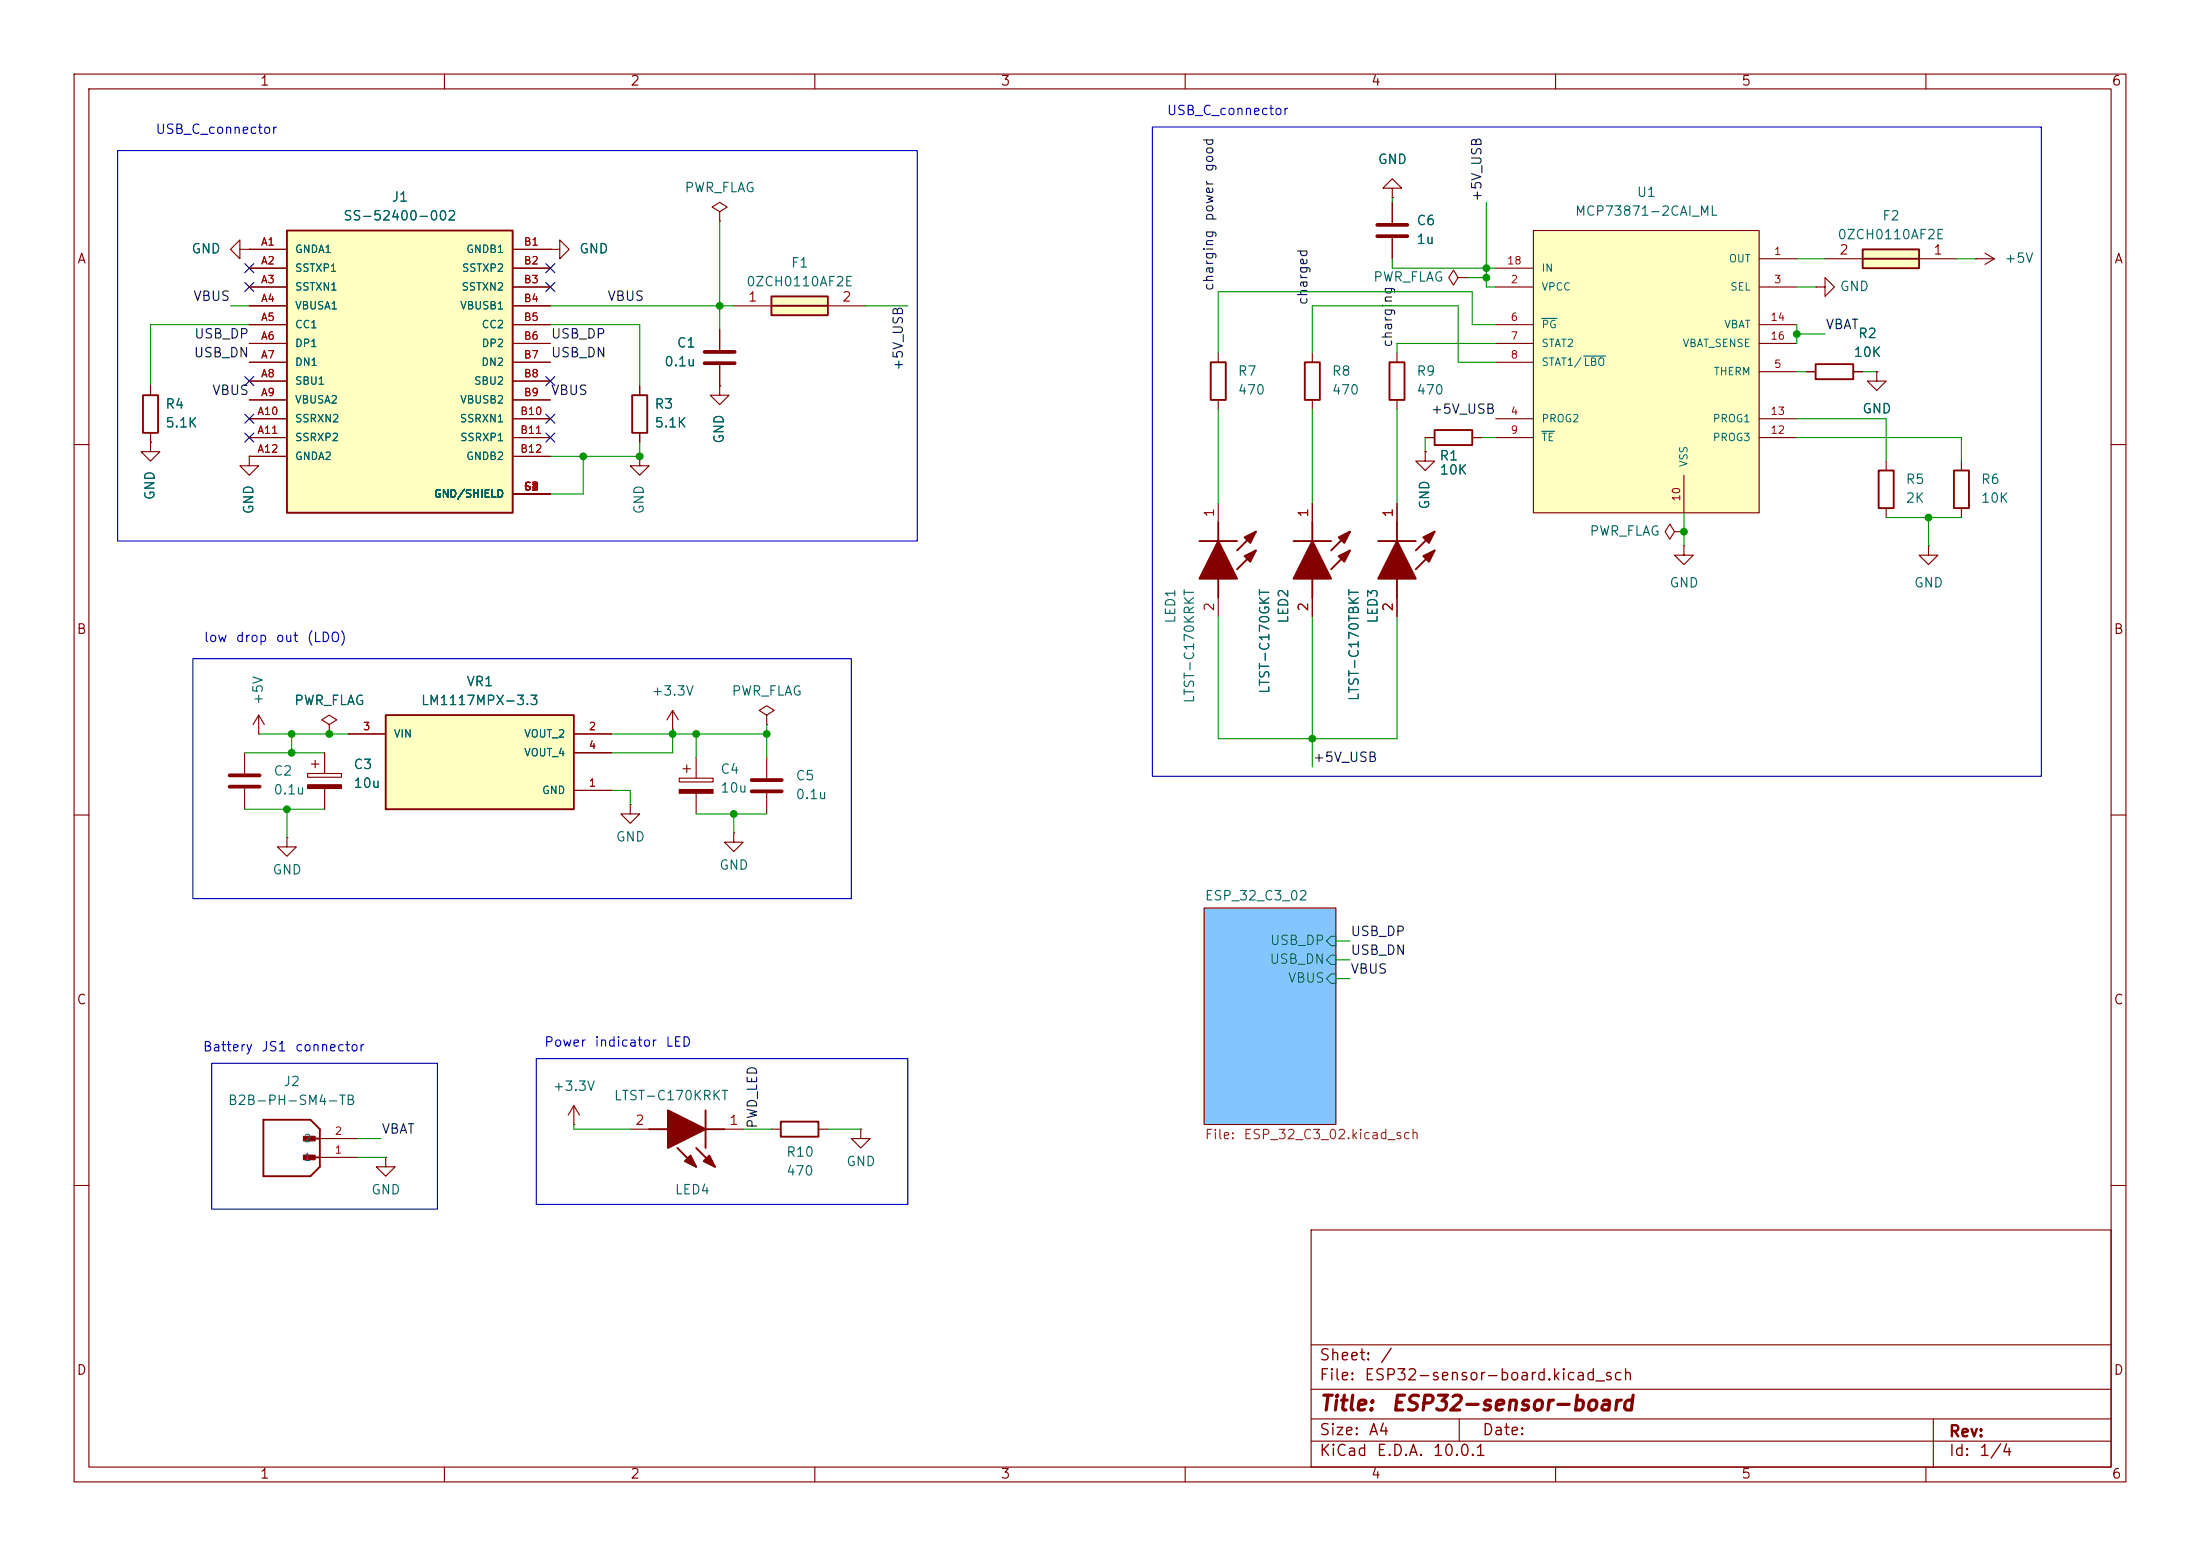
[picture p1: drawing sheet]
<svg xmlns="http://www.w3.org/2000/svg" width="297mm" height="210mm" viewBox="0 0 297 210" stroke-linecap="round" stroke-linejoin="round" font-family="sans-serif">
<g fill="none" stroke="#840000" stroke-width=".15">
<path d="M10 10h277v190h-277zM12 12h273v186h-273zM60 10v2M110 10v2M160 10v2M210 10v2M260 10v2M10 60h2M254.6 62.2v1.3M254.6 68.6v1.3M285 60h2M10 110h2"/>
<path d="M285 110h2M162.6 122.6h17.7v29.2h-17.7zM10 160h2M177 166h108v32h-108zM285 160h2M60 198v2M110 198v2M160 198v2M177 194.5h108M177 191.5h108M177 187.5h108M177 181.5h108"/>
<path d="M197 191.5v3M210 198v2M260 198v2M261 191.5v6.5"/>
</g>
<path d="M162.6 122.6h17.7v29.2h-17.7z" fill="#81c6ff" stroke="#81c6ff" stroke-width=".14"/>
<path d="M179.7 126.4h.6v1.2h-.6l-.6-.6zM179.7 128.9h.6v1.3h-.6l-.6-.7zM179.7 131.4h.6v1.3h-.6l-.6-.6z" fill="none" stroke="#006464" stroke-width=".15"/>
<path d="M253.6 63.5h2.1v5.1h-2.1z" fill="none" stroke="#840000" stroke-width=".25"/>
<path d="M207 31.1h30.5v38.1h-30.5z" fill="#ffffc2"/>
<g fill="none" stroke="#840000" stroke-width=".15">
<path d="M74.3 33.7h1.3v-1.3l1.2 1.3-1.2 1.2v-1.2M74.3 33.7h.1M201.9 38.7h5.1M201.9 36.2h5.1M207 31.1h30.5v38.1h-30.5zM237.5 38.7h5.1M237.5 34.9h5.1M201.9 56.5h5.1M201.9 43.8h5.1M201.9 46.4h5.1M201.9 48.9h5.1M201.9 59.1h5.1"/>
<path d="M237.5 56.5h5.1M237.5 50.2h5.1M237.5 43.8h5.1M237.5 46.4h5.1M237.5 59.1h5.1M226.1 71.8l-.7-1.1-.6 1.1 .6 1 .7-1h1.2M227.3 71.8h.1M227.3 73.7v1.2h1.3l-1.3 1.3-1.2-1.3h1.2M227.3 73.7h.1M227.3 64.1v5.1M90.8 98.4h.1M90.8 95.9l-.8 1.3"/>
<path d="M90.8 95.9l.8 1.3M90.8 95.9v2.5M103.5 96.5l1-.6-1-.6-1 .6 1 .6v1.3M103.5 97.8h.1M33 101.6v2.8M33 106.4v2.8M41.5 104.4h4.6v.5h-4.6zM42 103.1h1.1M42.5 102.6v1M43.8 101.6v2.8M43.8 106.4v2.8M52.1 156.2v1.3h1.2l-1.2 1.3-1.3-1.3h1.3"/>
<path d="M52.1 156.2h.1M77.5 151.8h.1M77.5 149.2l-.8 1.3M77.5 149.2l.7 1.3M77.5 149.2v2.6M85.1 152.4h2.5M97.8 152.4h2.5M104.1 152.4h1.3M110.5 152.4h1.3M116.2 152.4v1.3h1.3l-1.3 1.2-1.3-1.2h1.3M116.2 152.4h.1"/>
</g>
<path d="M208.1 43h2.1M208.1 58.2h1.8M213.8 48.1h3" fill="none" stroke="#006464" stroke-width=".15"/>
<path d="M87.6 152.4h2.6M91.4 154.9l2.6 2.6M94 154.9l2.5 2.6M95.2 152.4h2.6M95.2 149.9v5M105.4 151.4h5.1v2h-5.1z" fill="none" stroke="#840000" stroke-width=".25"/>
<g fill="#840000" stroke="#840000" stroke-width=".25">
<path d="M90.2 149.9l5 2.5-5 2.5z"/>
<path d="M95 156.7l.8-.7 .7 1.5z"/>
<path d="M92.5 156.7l.7-.7 .8 1.5z"/>
</g>
<path d="M31 104.6h4.1M31 106.2h4.1" fill="none" stroke="#840000" stroke-width=".51"/>
<path d="M41.5 105.9h4.6v.5h-4.6z" fill="#840000" stroke="#840000" stroke-width=".15"/>
<path d="M52.1 96.5h25.4v12.7h-25.4z" fill="#ffffc2"/>
<path d="M19.3 53.3h2v5.1h-2zM85.3 53.3h2.1v5.1h-2.1zM176.1 48.9h2.1v5.1h-2.1zM187.6 48.9h2v5.1h-2zM245.1 49.1h5.1v2.1h-5.1zM52.1 96.5h25.4v12.7h-25.4zM35.6 151.1h6.3l1.3 1.3v5.1l-1.3 1.3h-6.3zM41.3 156.2h1.9M41.3 153.7h1.9" fill="none" stroke="#840000" stroke-width=".25"/>
<g fill="none" stroke="#840000" stroke-width=".15">
<path d="M97.2 28.6l1-.7-1-.6-1.1 .6 1.1 .7v1.2M97.2 29.8h.1M188 27.3v2.8M188 32.1v2.8M20.3 59.7v1.3h1.3l-1.3 1.2-1.3-1.2h1.3M20.3 59.7h.1M20.3 52.1v1.2M20.3 58.4v1.3M86.4 52.1v1.2M86.4 58.4v1.3M97.2 44.5v2.7M97.2 49.3v2.8"/>
<path d="M177.2 47.6v1.3M177.2 54v1.2M188.6 47.6v1.3M188.6 54v1.2M243.8 50.2h1.3M250.2 50.2h1.3M34.9 99.1h.1M34.9 96.5l-.7 1.3M34.9 96.5l.8 1.3M34.9 96.5v2.6M44.4 97.8l1.1-.6-1.1-.7-1 .7 1 .6v1.3M44.4 99.1h.1"/>
<path d="M47 99.1h5.1M77.5 99.1h5M38.7 113v1.3h1.3l-1.3 1.3-1.2-1.3h1.2M38.7 113h.1M77.5 106.7h5M77.5 101.6h5M85.1 108.6v1.3h1.3l-1.3 1.2-1.3-1.2h1.3M85.1 108.6h.1M91.7 105h4.6v.5h-4.6zM92.2 103.8h1M92.7 103.3v1M94 102.2v2.8"/>
<path d="M94 107.1v2.8M99.1 112.4v1.3h1.2l-1.2 1.2-1.3-1.2h1.3M99.1 112.4h.1M103.5 102.2v2.8M103.5 107.1v2.8M43.2 156.2h5.1M43.2 153.7h5.1"/>
</g>
<path d="M185.9 30.4h4.1M185.9 31.9h4.1M95.1 47.5h4.1M95.1 49h4.1M101.5 105.3h4M101.5 106.8h4" fill="none" stroke="#840000" stroke-width=".51"/>
<g fill="#840000" stroke="#840000" stroke-width=".14">
<path d="M41 155.9h1.5v.6h-1.5z"/>
<path d="M41 153.4h1.5v.6h-1.5z"/>
</g>
<path d="M91.7 106.6h4.6v.5h-4.6z" fill="#840000" stroke="#840000" stroke-width=".15"/>
<path d="M104.1 40h7.7v2.5h-7.7z" fill="#ffffc2"/>
<path d="M104.1 40h7.7v2.5h-7.7zM104.1 41.3h7.7" fill="none" stroke="#840000" stroke-width=".25"/>
<g fill="none" stroke="#840000" stroke-width=".15">
<path d="M32.4 33.7v-1.3l-1.3 1.3 1.3 1.2v-1.2h1.3M33.7 33.7h.1M188 25.4h1.2l-1.2-1.3-1.3 1.3h1.3v1.3M188 26.7h.1M245.1 38.7h1.3v-1.2l1.2 1.2-1.2 1.3v-1.3M245.1 38.7h.1M97.2 52.1v1.2h1.2l-1.2 1.3-1.3-1.3h1.3M97.2 52.1h.1M99.1 41.3h5M111.8 41.3h5M253.4 50.2v1.2h1.2l-1.2 1.3-1.3-1.3h1.3M253.4 50.2h.1"/>
<path d="M33.7 61.6v1.3h1.2l-1.2 1.2-1.3-1.2h1.3M33.7 61.6h.1M86.4 61.6v1.3h1.2l-1.2 1.2-1.3-1.2h1.3M86.4 61.6h.1M260.3 73.7v1.2h1.3l-1.3 1.3-1.2-1.3h1.2M260.3 73.7h.1"/>
</g>
<path d="M38.7 31.1h30.5v38.1h-30.5z" fill="#ffffc2"/>
<path d="M38.7 31.1h30.5v38.1h-30.5zM263.8 63.5h2v5.1h-2z" fill="none" stroke="#840000" stroke-width=".25"/>
<g fill="none" stroke="#840000" stroke-width=".15">
<path d="M33.7 33.7h5M33.7 36.2h5M33.7 38.7h5M69.2 33.7h5.1M69.2 36.2h5.1M69.2 38.7h5.1M196.8 37.5l-.6-1.1-.6 1.1 .6 1 .6-1h1.3M198.1 37.5h.1M266.7 34.9h.1M266.7 34.9h2.5M268 34.2l1.2 .7M269.2 34.9l-1.2 .8"/>
<path d="M33.7 41.3h5M33.7 43.8h5M33.7 46.4h5M33.7 48.9h5M33.7 51.4h5M33.7 54h5M33.7 56.5h5M33.7 59.1h5M69.2 41.3h5.1M69.2 43.8h5.1M69.2 46.4h5.1M69.2 48.9h5.1"/>
<path d="M69.2 51.4h5.1M69.2 54h5.1M69.2 56.5h5.1M69.2 59.1h5.1M33.7 61.6h5M69.2 61.6h5.1M69.2 66.7h5.1M264.8 62.2v1.3M264.8 68.6v1.3"/>
</g>
<path d="M251.5 33.7h7.6v2.5h-7.6z" fill="#ffffc2"/>
<g fill="none" stroke="#840000" stroke-width=".25">
<path d="M251.5 33.7h7.6v2.5h-7.6zM251.5 34.9h7.6M163.4 48.9h2.1v5.1h-2.1zM193.7 58h5.1v2.1h-5.1zM161.9 73h5.1M164.5 70.5v2.5M164.5 78.1v2.5M169.5 71.8l-2.5 2.5M169.5 74.3l-2.5 2.5M174.6 73h5.1M177.2 70.5v2.5M177.2 78.1v2.5"/>
<path d="M182.2 71.8l-2.5 2.5M182.2 74.3l-2.5 2.5M186.1 73h5M188.6 70.5v2.5M188.6 78.1v2.5M193.7 71.8l-2.6 2.5M193.7 74.3l-2.6 2.5"/>
</g>
<g fill="none" stroke="#840000" stroke-width=".15">
<path d="M33.7 33.7h.1M33.7 33.7h5M33.7 36.2h5M33.7 38.7h5M69.2 33.7h5.1M69.2 36.2h5.1M69.2 38.7h5.1M74.3 33.7h.1M188 26.7h.1M188 27.3v2.8M188 32.1v2.8M246.4 34.9h5.1"/>
<path d="M259.1 34.9h5.1M20.3 59.7h.1M20.3 52.1v1.2M20.3 58.4v1.3M33.7 59.1h5M33.7 41.3h5M33.7 43.8h5M33.7 46.4h5M33.7 48.9h5M33.7 51.4h5M33.7 54h5M33.7 56.5h5"/>
<path d="M69.2 59.1h5.1M69.2 41.3h5.1M69.2 43.8h5.1M69.2 46.4h5.1M69.2 48.9h5.1M69.2 51.4h5.1M69.2 54h5.1M69.2 56.5h5.1M86.4 52.1v1.2M86.4 58.4v1.3M97.2 52.1h.1M97.2 44.5v2.7"/>
<path d="M97.2 49.3v2.8M164.5 47.6v1.3M164.5 54v1.2M192.4 59.1h1.3M198.8 59.1h1.2M243.8 50.2h1.3M250.2 50.2h1.3M253.4 50.2h.1M33.7 61.6h.1M33.7 61.6h5M69.2 61.6h5.1M69.2 66.7h5.1"/>
<path d="M164.5 67.9v2.6M177.2 67.9v2.6M188.6 67.9v2.6M192.4 61v1.2h1.3l-1.3 1.3-1.3-1.3h1.3M192.4 61h.1M44.4 99.1h.1M47 99.1h5.1M77.5 99.1h5M164.5 80.6v2.6M177.2 80.6v2.6M188.6 80.6v2.6M43.8 101.6v2.8"/>
<path d="M43.8 106.4v2.8M77.5 106.7h5M77.5 101.6h5"/>
</g>
<g fill="#840000" stroke="#840000" stroke-width=".25">
<path d="M164.5 73l2.5 5.1h-5.1z"/>
<path d="M168 72.5l1.5-.7-.7 1.5z"/>
<path d="M168 75.1l1.5-.8-.7 1.5z"/>
<path d="M188.6 73l2.5 5.1h-5z"/>
<path d="M192.2 72.5l1.5-.7-.8 1.5z"/>
<path d="M192.2 75.1l1.5-.8-.8 1.5z"/>
<path d="M177.2 73l2.5 5.1h-5.1z"/>
<path d="M180.7 72.5l1.5-.7-.7 1.5z"/>
<path d="M180.7 75.1l1.5-.8-.7 1.5z"/>
</g>
<g fill="none" stroke="#009600" stroke-width=".15">
<path d="M97.2 29.8v14.7M188 26.7v.6M188 34.9v1.3h13.9M198.1 37.5h2.6M200.7 27.3v11.4h1.2M242.6 34.9h3.8M242.6 38.7h2.5M264.2 34.9h2.5M31.1 41.3h2.6M33.7 43.8h-13.4v8.3M74.3 41.3h24.8M74.3 43.8h12.1v8.3"/>
<path d="M86.4 59.7v1.9h-12.1M116.8 41.3h5.8M164.5 55.2v12.7M177.2 47.6v-6.3h19.6v7.6h5.1M177.2 55.2v12.7M188.6 55.2v12.7M192.4 59.1v1.9M200 59.1h1.9M201.9 43.8h-3.1v-4.4h-34.3v8.2M201.9 46.4h-13.3v1.2M242.6 43.8v2.6M242.6 45.1h3.8"/>
<path d="M242.6 56.5h12v5.7M242.6 59.1h22.2v3.1M242.6 50.2h1.2M251.5 50.2h1.9M78.7 61.6v5.1h-4.4M227.3 69.2v4.5M254.6 69.9h10.2M260.3 69.9v3.8M34.9 99.1h12.1M39.4 99.1v2.5M82.5 99.1h21M90.8 98.4v3.2h-8.3"/>
<path d="M94 99.1v3.1M103.5 97.8v4.4M164.5 83.2v16.5h24.1v-16.5M177.2 83.2v20.3M33 101.6h10.8M33 109.2h10.8M38.7 109.2v3.8M82.5 106.7h2.6v1.9M94 109.9h9.5M99.1 109.9v2.5M180.3 127h1.9M180.3 132.1h1.9"/>
<path d="M180.3 129.5h1.9M48.3 153.7h3.1M48.3 156.2h3.8M77.5 151.8v.6h7.6M100.3 152.4h3.8M111.8 152.4h4.4"/>
</g>
<g fill="none" stroke="#000084" stroke-width=".15">
<path d="M33 38.1l1.3 1.2M33 35.6l1.3 1.2M34.3 38.1l-1.3 1.2M34.3 35.6l-1.3 1.2M73.7 38.1l1.2 1.2M73.7 35.6l1.2 1.2M74.9 38.1l-1.2 1.2M74.9 35.6l-1.2 1.2M33 55.9l1.3 1.2M33 58.4l1.3 1.3M33 50.8l1.3 1.2M34.3 55.9l-1.3 1.2"/>
<path d="M34.3 58.4l-1.3 1.3M34.3 50.8l-1.3 1.2M73.7 50.8l1.2 1.2M73.7 55.9l1.2 1.2M73.7 58.4l1.2 1.3M74.9 50.8l-1.2 1.2M74.9 55.9l-1.2 1.2M74.9 58.4l-1.2 1.3"/>
</g>
<path d="M155.6 17.1h120v87.7h-120zM15.9 20.3h107.9v52.7h-107.9zM26 88.9h88.9v32.4h-88.9zM28.6 143.5h30.5v19.7h-30.5zM72.4 142.9h50.2v19.7h-50.2z" fill="none" stroke="#0000c2" stroke-width=".15"/>
<g fill="#009600" stroke="#009600" stroke-width=".14">
<circle cx="103.5" cy="99.1" r=".46"/>
<circle cx="99.1" cy="109.9" r=".46"/>
<circle cx="97.2" cy="41.3" r=".46"/>
<circle cx="86.4" cy="61.6" r=".46"/>
<circle cx="78.7" cy="61.6" r=".46"/>
<circle cx="177.2" cy="99.7" r=".46"/>
<circle cx="39.4" cy="99.1" r=".46"/>
<circle cx="44.4" cy="99.1" r=".46"/>
<circle cx="242.6" cy="45.1" r=".46"/>
<circle cx="227.3" cy="71.8" r=".46"/>
<circle cx="260.3" cy="69.9" r=".46"/>
<circle cx="200.7" cy="36.2" r=".46"/>
<circle cx="200.7" cy="37.5" r=".46"/>
<circle cx="39.4" cy="101.6" r=".46"/>
<circle cx="38.7" cy="109.2" r=".46"/>
<circle cx="90.8" cy="99.1" r=".46"/>
<circle cx="94" cy="99.1" r=".46"/>
</g>
<g font-size="2" fill="#840000">
<text x="178" y="190.9">Title:</text>
<text x="187.7" y="190.9">ESP32-sensor-board</text>
</g>
<g font-size="1.5" fill="#840000">
<text x="178" y="184">Sheet:</text>
<text x="186.2" y="184">/</text>
<text x="178" y="186.7">File:</text>
<text x="184.1" y="186.7">ESP32-sensor-board.kicad_sch</text>
<text x="178" y="196.9">KiCad</text>
<text x="178" y="194.1">Size:</text>
<text x="184.7" y="194.1">A4</text>
<text x="185.7" y="196.9">E.D.A.</text>
<text x="193.3" y="196.9">10.0.1</text>
<text x="200" y="194.1">Date:</text>
<text x="263" y="194.3">Rev:</text>
<text x="263" y="196.9">Id:</text>
<text x="267.1" y="196.9">1/4</text>
</g>
<g font-size="1.3" fill="#840000">
<text x="35" y="11.9">1</text>
<text x="85" y="11.9">2</text>
<text x="135" y="11.9">3</text>
<text x="185" y="11.9">4</text>
<text x="235" y="11.9">5</text>
<text x="285" y="11.9">6</text>
<text x="10.3" y="35.9">A</text>
<text x="285.3" y="35.9">A</text>
<text x="10.3" y="85.9">B</text>
<text x="285.3" y="85.9">B</text>
<text x="10.3" y="135.9">C</text>
<text x="285.3" y="135.9">C</text>
<text x="10.3" y="185.9">D</text>
<text x="285.3" y="185.9">D</text>
<text x="35" y="199.9">1</text>
<text x="85" y="199.9">2</text>
<text x="135" y="199.9">3</text>
<text x="185" y="199.9">4</text>
<text x="235" y="199.9">5</text>
<text x="285" y="199.9">6</text>
</g>
<g font-size="1.3" fill="#0000c2">
<text x="157.4" y="15.9">USB_C_connector</text>
<text x="20.9" y="18.4">USB_C_connector</text>
<text x="27.4" y="87">low</text>
<text x="31.7" y="87">drop</text>
<text x="37.1" y="87">out</text>
<text x="41.3" y="87">(LDO)</text>
<text x="27.3" y="142.2">Battery</text>
<text x="35.2" y="142.2">JS1</text>
<text x="39.7" y="142.2">connector</text>
<text x="73.4" y="141.6">Power</text>
<text x="80.2" y="141.6">indicator</text>
<text x="89.7" y="141.6">LED</text>
</g>
<g font-size="1.3" fill="#0f0f0f">
<text x="164.1" y="23.3" transform="rotate(-90 164.1 23.3)">good</text>
<text x="164.1" y="30" transform="rotate(-90 164.1 30)">power</text>
<text x="200.3" y="27.3" transform="rotate(-90 200.3 27.3)">+5V_USB</text>
<text x="26" y="40.9">VBUS</text>
<text x="81.9" y="40.9">VBUS</text>
<text x="164.1" y="39.4" transform="rotate(-90 164.1 39.4)">charging</text>
<text x="176.8" y="41.3" transform="rotate(-90 176.8 41.3)">charged</text>
<text x="26.1" y="46">USB_DP</text>
<text x="74.3" y="46">USB_DP</text>
<text x="188.2" y="47" transform="rotate(-90 188.2 47)">charging</text>
<text x="246.4" y="44.7">VBAT</text>
<text x="26.1" y="48.5">USB_DN</text>
<text x="28.6" y="53.6">VBUS</text>
<text x="74.3" y="53.6">VBUS</text>
<text x="74.3" y="48.5">USB_DN</text>
<text x="122.2" y="50.1" transform="rotate(-90 122.2 50.1)">+5V_USB</text>
<text x="193.1" y="56.2">+5V_USB</text>
<text x="177.2" y="103.2">+5V_USB</text>
<text x="182.2" y="129.2">USB_DN</text>
<text x="182.2" y="131.7">VBUS</text>
<text x="182.2" y="126.7">USB_DP</text>
<text x="51.4" y="153.3">VBAT</text>
<text x="102.5" y="152.4" transform="rotate(-90 102.5 152.4)">PWD_LED</text>
</g>
<g font-size="1.3" fill="#006464">
<text x="185.9" y="22.5">GND</text>
<text x="52.8" y="27.5">J1</text>
<text x="92.3" y="26.3">PWR_FLAG</text>
<text x="212.5" y="29.4">MCP73871-2CAI_ML</text>
<text x="220.9" y="26.9">U1</text>
<text x="25.8" y="34.5">GND</text>
<text x="46.3" y="30.1">SS-52400-002</text>
<text x="78.1" y="34.5">GND</text>
<text x="191.1" y="30.7">C6</text>
<text x="191.1" y="33.2">1u</text>
<text x="248" y="32.6">0ZCH0110AF2E</text>
<text x="254" y="30.1">F2</text>
<text x="270.5" y="35.8">+5V</text>
<text x="100.7" y="39">0ZCH0110AF2E</text>
<text x="106.7" y="36.4">F1</text>
<text x="185.3" y="38.3">PWR_FLAG</text>
<text x="248.3" y="39.6">GND</text>
<text x="91.3" y="47.2">C1</text>
<text x="250.8" y="45.9">R2</text>
<text x="89.6" y="49.8">0.1u</text>
<text x="167" y="51">R7</text>
<text x="167" y="53.6">470</text>
<text x="179.7" y="51">R8</text>
<text x="179.7" y="53.6">470</text>
<text x="191.1" y="51">R9</text>
<text x="191.1" y="53.6">470</text>
<text x="250.1" y="48.5">10K</text>
<text x="22.2" y="55.5">R4</text>
<text x="22.2" y="58">5.1K</text>
<text x="88.3" y="55.5">R3</text>
<text x="88.3" y="58">5.1K</text>
<text x="98" y="60" transform="rotate(-90 98 60)">GND</text>
<text x="251.3" y="56.1">GND</text>
<text x="194.2" y="62.5">R1</text>
<text x="194.3" y="64.4">10K</text>
<text x="257.2" y="65.6">R5</text>
<text x="267.3" y="65.6">R6</text>
<text x="21.2" y="67.6" transform="rotate(-90 21.2 67.6)">GND</text>
<text x="34.5" y="69.5" transform="rotate(-90 34.5 69.5)">GND</text>
<text x="87.2" y="69.5" transform="rotate(-90 87.2 69.5)">GND</text>
<text x="193.3" y="68.9" transform="rotate(-90 193.3 68.9)">GND</text>
<text x="257.2" y="68.2">2K</text>
<text x="267.3" y="68.2">10K</text>
<text x="214.5" y="72.6">PWR_FLAG</text>
<text x="225.3" y="79.6">GND</text>
<text x="258.3" y="79.6">GND</text>
<text x="159" y="84.2" transform="rotate(-90 159 84.2)">LED1</text>
<text x="174.2" y="84.2" transform="rotate(-90 174.2 84.2)">LED2</text>
<text x="186.3" y="84.2" transform="rotate(-90 186.3 84.2)">LED3</text>
<text x="35.8" y="95.2" transform="rotate(-90 35.8 95.2)">+5V</text>
<text x="39.6" y="95.5">PWR_FLAG</text>
<text x="56.7" y="95.5">LM1117MPX-3.3</text>
<text x="62.9" y="92.9">VR1</text>
<text x="87.9" y="94.2">+3.3V</text>
<text x="98.7" y="94.2">PWR_FLAG</text>
<text x="161.5" y="95" transform="rotate(-90 161.5 95)">LTST-C170KRKT</text>
<text x="171.7" y="93.7" transform="rotate(-90 171.7 93.7)">LTST-C170GKT</text>
<text x="183.7" y="94.7" transform="rotate(-90 183.7 94.7)">LTST-C170TBKT</text>
<text x="36.8" y="105">C2</text>
<text x="36.8" y="107.5">0.1u</text>
<text x="47.6" y="104.1">C3</text>
<text x="47.6" y="106.7">10u</text>
<text x="97.2" y="104.7">C4</text>
<text x="97.2" y="107.3">10u</text>
<text x="107.3" y="105.6">C5</text>
<text x="83.1" y="113.9">GND</text>
<text x="107.3" y="108.2">0.1u</text>
<text x="36.7" y="118.3">GND</text>
<text x="97" y="117.7">GND</text>
<text x="162.6" y="121.8">ESP_32_C3_02</text>
<text x="171.3" y="130.4">USB_DN</text>
<text x="171.4" y="127.9">USB_DP</text>
<text x="173.8" y="132.9">VBUS</text>
<text x="30.7" y="149.5">B2B-PH-SM4-TB</text>
<text x="38.2" y="146.9">J2</text>
<text x="74.5" y="147.5">+3.3V</text>
<text x="82.8" y="148.8">LTST-C170KRKT</text>
<text x="50" y="161.5">GND</text>
<text x="91" y="161.5">LED4</text>
<text x="106.1" y="159">470</text>
<text x="106.1" y="156.4">R10</text>
<text x="114.2" y="157.7">GND</text>
</g>
<g font-size="1.3" fill="#a90000">
<text x="248.2" y="34.7">2</text>
<text x="260.9" y="34.7">1</text>
<text x="100.9" y="41">1</text>
<text x="113.6" y="41">2</text>
<text x="164.2" y="69.9" transform="rotate(-90 164.2 69.9)">1</text>
<text x="176.9" y="69.9" transform="rotate(-90 176.9 69.9)">1</text>
<text x="188.3" y="69.9" transform="rotate(-90 188.3 69.9)">1</text>
<text x="164.2" y="82.6" transform="rotate(-90 164.2 82.6)">2</text>
<text x="176.9" y="82.6" transform="rotate(-90 176.9 82.6)">2</text>
<text x="188.3" y="82.6" transform="rotate(-90 188.3 82.6)">2</text>
<text x="85.7" y="152.1">2</text>
<text x="98.4" y="152.1">1</text>
</g>
<g font-size="1.3" fill="#725600">
<text x="162.6" y="154.1">File:</text>
<text x="167.8" y="154.1">ESP_32_C3_02.kicad_sch</text>
</g>
<g font-size="1" fill="#a90000">
<text x="35.1" y="33.4">A1</text>
<text x="35.1" y="35.9">A2</text>
<text x="70.6" y="33.4">B1</text>
<text x="70.6" y="35.9">B2</text>
<text x="203.4" y="35.9">18</text>
<text x="239.4" y="34.7">1</text>
<text x="35.1" y="38.5">A3</text>
<text x="35.1" y="41">A4</text>
<text x="70.6" y="38.5">B3</text>
<text x="70.6" y="41">B4</text>
<text x="203.9" y="38.5">2</text>
<text x="239.4" y="38.5">3</text>
<text x="35.1" y="43.6">A5</text>
<text x="35.1" y="46.1">A6</text>
<text x="70.6" y="43.6">B5</text>
<text x="70.6" y="46.1">B6</text>
<text x="203.9" y="43.6">6</text>
<text x="203.9" y="46.1">7</text>
<text x="238.9" y="43.6">14</text>
<text x="238.9" y="46.1">16</text>
<text x="35.1" y="48.6">A7</text>
<text x="35.1" y="51.2">A8</text>
<text x="35.1" y="53.7">A9</text>
<text x="70.6" y="48.6">B7</text>
<text x="70.6" y="51.2">B8</text>
<text x="70.6" y="53.7">B9</text>
<text x="203.9" y="48.6">8</text>
<text x="239.4" y="49.9">5</text>
<text x="34.7" y="56.3">A10</text>
<text x="34.7" y="58.8">A11</text>
<text x="70.2" y="56.3">B10</text>
<text x="70.2" y="58.8">B11</text>
<text x="203.9" y="56.3">4</text>
<text x="203.9" y="58.8">9</text>
<text x="238.9" y="58.8">12</text>
<text x="238.9" y="56.3">13</text>
<text x="34.7" y="61.3">A12</text>
<text x="70.2" y="61.3">B12</text>
<text x="70.6" y="66.4">G1</text>
<text x="70.7" y="66.4">S2</text>
<text x="70.7" y="66.4">S3</text>
<text x="71.7" y="66.4">4</text>
<text x="71.7" y="66.4">2</text>
<text x="71.7" y="66.4">3</text>
<text x="227.1" y="67.8" transform="rotate(-90 227.1 67.8)">10</text>
<text x="48.9" y="98.8">3</text>
<text x="79.4" y="98.8">2</text>
<text x="79.4" y="101.3">4</text>
<text x="79.4" y="106.4">1</text>
<text x="45.1" y="156">1</text>
<text x="45.1" y="153.4">2</text>
</g>
<g font-size="1" fill="#006464">
<text x="39.8" y="34.4">GNDA1</text>
<text x="62.9" y="34.4">GNDB1</text>
<text x="233.3" y="35.7">OUT</text>
<text x="39.8" y="36.9">SSTXP1</text>
<text x="39.8" y="39.5">SSTXN1</text>
<text x="62.2" y="39.5">SSTXN2</text>
<text x="62.3" y="36.9">SSTXP2</text>
<text x="208" y="39.5">VPCC</text>
<text x="208" y="36.9">IN</text>
<text x="233.5" y="39.5">SEL</text>
<text x="39.8" y="42">VBUSA1</text>
<text x="39.8" y="44.6">CC1</text>
<text x="39.8" y="47.1">DP1</text>
<text x="62" y="42">VBUSB1</text>
<text x="64.9" y="44.6">CC2</text>
<text x="64.9" y="47.1">DP2</text>
<text x="208" y="44.6">PG</text>
<text x="208" y="47.1">STAT2</text>
<text x="227.1" y="47.1">VBAT_SENSE</text>
<text x="232.7" y="44.6">VBAT</text>
<text x="39.8" y="49.6">DN1</text>
<text x="39.8" y="52.2">SBU1</text>
<text x="63.9" y="52.2">SBU2</text>
<text x="64.9" y="49.6">DN2</text>
<text x="208" y="49.6">STAT1/LBO</text>
<text x="231.3" y="50.9">THERM</text>
<text x="39.8" y="54.7">VBUSA2</text>
<text x="39.8" y="57.3">SSRXN2</text>
<text x="39.8" y="59.8">SSRXP2</text>
<text x="62" y="57.3">SSRXN1</text>
<text x="62" y="54.7">VBUSB2</text>
<text x="62" y="59.8">SSRXP1</text>
<text x="208" y="57.3">PROG2</text>
<text x="208" y="59.8">TE</text>
<text x="231.1" y="59.8">PROG3</text>
<text x="231.1" y="57.3">PROG1</text>
<text x="39.8" y="62.3">GNDA2</text>
<text x="62.9" y="62.3">GNDB2</text>
<text x="228.1" y="63.1" transform="rotate(-90 228.1 63.1)">VSS</text>
<text x="58.5" y="67.4">GND/SHIELD</text>
<text x="53.1" y="99.8">VIN</text>
<text x="70.7" y="99.8">VOUT_2</text>
<text x="70.7" y="102.3">VOUT_4</text>
<text x="73.1" y="107.4">GND</text>
<text x="40.9" y="154.4">2</text>
<text x="40.9" y="156.9">1</text>
</g>
</svg>
